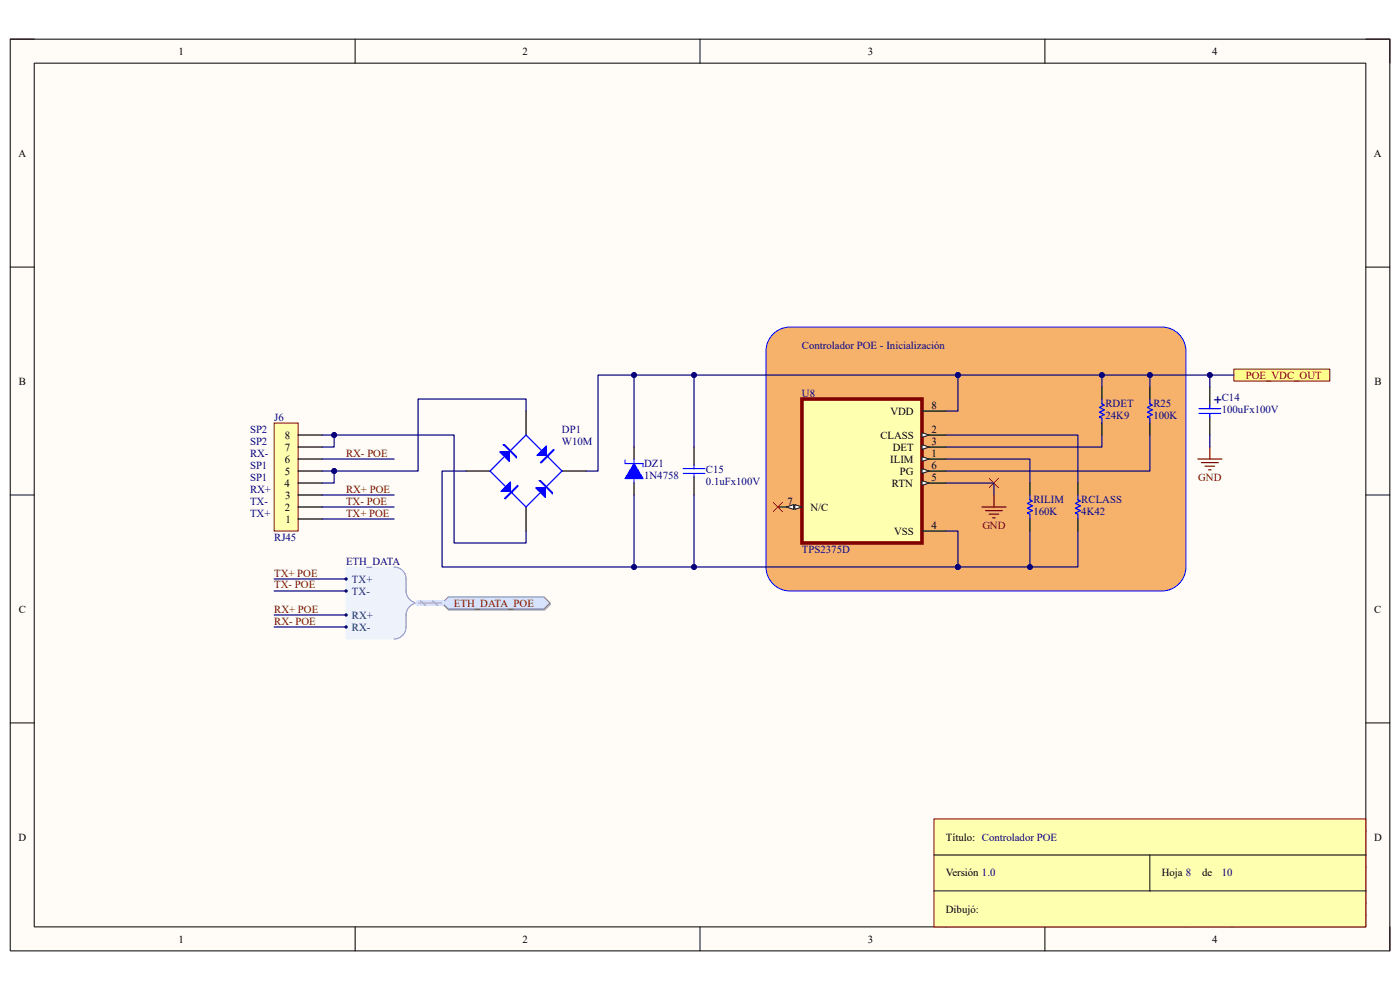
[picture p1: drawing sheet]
<svg xmlns="http://www.w3.org/2000/svg" width="297mm" height="210mm" viewBox="0 0 297 210" stroke-linecap="round" stroke-linejoin="round" font-family="sans-serif">
<path d="M2.2 8.3h292.7v193.4h-292.7z" fill-rule="evenodd" fill="#fffcf8"/>
<path d="M2.2 8.3h292.7v193.4h-292.7z" fill="none" stroke="#000" stroke-width=".21"/>
<path d="M7.3 13.4h282.5v183.2h-282.5z" fill-rule="evenodd" fill="#fffcf8"/>
<g fill="none" stroke="#000" stroke-width=".21">
<path d="M2.2 8.3h5.1M7.3 13.4h282.5v183.2h-282.5zM75.3 8.3v5.1M148.5 8.3v5.1M221.7 8.3v5.1M289.8 8.3h5.1v5.1M2.2 56.7h5.1M289.8 56.7h5.1M2.2 105h5.1M289.8 105h5.1M2.2 153.4h5.1M289.8 153.4h5.1"/>
<path d="M289.8 176.3h-89.1v20.3M75.3 196.6v5.1M148.5 196.6v5.1M200.7 183.9h89.1M200.7 191.5h89.1M200.7 194.1h89.1M213.4 183.9v7.6M221.7 196.6v5.1M251.6 191.5v5.1M264.3 183.9v7.6M294.9 196.6v5.1"/>
</g>
<path d="M163.7 71.2a5.1 5.1 0 0 1 3.9-1.8h78.9a5.1 5.1 0 0 1 5.1 5.1v45.8a5.1 5.1 0 0 1-5.1 5.1h-78.9a5.1 5.1 0 0 1-5.1-5.1v-45.8a5.1 5.1 0 0 1 1.2-3.3z" fill-rule="evenodd" fill="#f6b26b"/>
<path d="M163.7 71.2a5.1 5.1 0 0 1 3.9-1.8h78.9a5.1 5.1 0 0 1 5.1 5.1v45.8a5.1 5.1 0 0 1-5.1 5.1h-78.9a5.1 5.1 0 0 1-5.1-5.1v-45.8a5.1 5.1 0 0 1 1.2-3.3z" fill="none" stroke="#00f" stroke-width=".21"/>
<path d="M198.1 173.7h91.7v22.9h-91.7z" fill-rule="evenodd" fill="#ffffb0"/>
<path d="M198.1 173.7h91.7v22.9h-91.7z" fill="none" stroke="#800000" stroke-width=".21"/>
<path d="M198.1 181.4h91.7M198.1 189h91.7M243.9 181.4v7.6" fill="none" stroke="#000" stroke-width=".21"/>
<path d="M58.2 89.7h5.1v22.9h-5.1z" fill-rule="evenodd" fill="#ffffb0"/>
<path d="M58.2 89.7h5.1v22.9h-5.1z" fill="none" stroke="#800000" stroke-width=".21"/>
<path d="M63.3 99.9h5M63.3 97.4h5M63.3 94.8h5M63.3 92.3h5M98.9 99.9h5.1M111.6 87.2v5.1M119.2 99.9h5.1M63.3 110.1h5M63.3 107.6h5M63.3 105h5M63.3 102.5h5M111.6 107.6v5" fill="none" stroke="#000" stroke-width=".25"/>
<path d="M107 96.9l-3 3 3.3 3.3M108.3 95.6l3.3-3.3 3.3 3.3M116.2 96.9l3 3-3.3 3.3M108.6 104.5l3 3.1 3.1-3.1" fill="none" stroke="#00f" stroke-width=".25"/>
<path d="M106 95.8h2v2.1z" fill="#00f"/>
<path d="M106 95.8h2v2.1z" fill="none" stroke="#00f" stroke-width=".25"/>
<path d="M115.9 94.6v2h-2z" fill="#00f"/>
<path d="M115.9 94.6v2h-2z" fill="none" stroke="#00f" stroke-width=".25"/>
<path d="M113.6 103.5h2.1v2z" fill="#00f"/>
<path d="M113.6 103.5h2.1v2z" fill="none" stroke="#00f" stroke-width=".25"/>
<path d="M106.3 104.2l2-2v2z" fill="#00f"/>
<path d="M106.8 94.3h.2l2.6 2.6v.2zM117.5 95.3v.3l-2.6 2.5h-.2zM132.6 98.3h3.8M106.3 104.2l2-2v2zM107 105.8l2.8-2.8v.2l-2.5 2.6zM114.4 102h.3l2.5 2.5v.3z" fill="none" stroke="#00f" stroke-width=".25"/>
<path d="M134.5 94.8v2.6M134.5 102.5v2.5" fill="none" stroke="#000" stroke-width=".25"/>
<path d="M134.5 98.3l1.9 3.2h-3.8z" fill="#00f"/>
<g fill="none" stroke="#00f" stroke-width=".25">
<path d="M132.6 97.6v.7M134.5 98.3l1.9 3.2h-3.8zM134.5 97.4v.9M136.4 98.3v.7M144.9 99.4h4.6M147.2 98.6v.8M233.8 84.7v1l.5 .2-1 .5 1 .5-1 .6 1 .5-1 .5 .5 .2v1M243.9 84.7v1l.6 .2-1.1 .5 1.1 .5-1.1 .6 1.1 .5-1.1 .5 .5 .2v1M254.4 87.7h4.6M254.4 86.7h4.6M256.7 85.9v.8M256.7 87.7v.8"/>
<path d="M134.5 101.5v1M144.9 100.4h4.6M147.2 100.4v.8M218.5 105v1l.5 .3-1 .5 1 .5-1 .5 1 .5-1 .5 .5 .3v1M228.7 105v1l.5 .3-1 .5 1 .5-1 .5 1 .5-1 .5 .5 .3v1"/>
</g>
<path d="M147.2 94.8v3.8M233.8 82.1v2.6M233.8 89.7v2.6M243.9 82.1v2.6M243.9 89.7v2.6M256.7 82.1v3.8M256.7 88.5v3.8M147.2 101.2v3.8M218.5 102.5v2.5M218.5 110.1v2.5M228.7 102.5v2.5M228.7 110.1v2.5" fill="none" stroke="#000" stroke-width=".25"/>
<path d="M170.1 84.7h25.5v30.5h-25.5z" fill-rule="evenodd" fill="#ffffb0"/>
<path d="M170.1 84.7h25.5v30.5h-25.5z" fill="none" stroke="#800000" stroke-width=".76"/>
<path d="M165.1 107.6h5" fill="none" stroke="#000" stroke-width=".25"/>
<path d="M168.6 107l1.5 .6-1.5 .5z" fill="#f8fcff"/>
<path d="M168.6 107l1.5 .6-1.5 .5z" fill="none" stroke="#000" stroke-width=".21"/>
<path d="M166.8 107.6l1.6-.6v1.1z" fill="#f8fcff"/>
<path d="M166.8 107.6l1.6-.6v1.1z" fill="none" stroke="#000" stroke-width=".21"/>
<path d="M195.6 87.2h5.1M195.6 92.3h5.1" fill="none" stroke="#000" stroke-width=".25"/>
<path d="M195.6 91.8l1.5 .5-1.5 .5z" fill="#f8fcff"/>
<path d="M195.6 91.8l1.5 .5-1.5 .5z" fill="none" stroke="#000" stroke-width=".21"/>
<path d="M195.6 94.8h5.1" fill="none" stroke="#000" stroke-width=".25"/>
<path d="M195.6 94.3l1.5 .5-1.5 .5z" fill="#f8fcff"/>
<path d="M195.6 94.3l1.5 .5-1.5 .5z" fill="none" stroke="#000" stroke-width=".21"/>
<path d="M195.6 97.4h5.1" fill="none" stroke="#000" stroke-width=".25"/>
<path d="M195.6 96.9l1.5 .5-1.5 .5z" fill="#f8fcff"/>
<path d="M195.6 96.9l1.5 .5-1.5 .5z" fill="none" stroke="#000" stroke-width=".21"/>
<path d="M195.6 99.9h5.1" fill="none" stroke="#000" stroke-width=".25"/>
<path d="M195.6 99.4l1.5 .5-1.5 .5z" fill="#f8fcff"/>
<path d="M195.6 99.4l1.5 .5-1.5 .5z" fill="none" stroke="#000" stroke-width=".21"/>
<path d="M195.6 102.5h5.1" fill="none" stroke="#000" stroke-width=".25"/>
<path d="M195.6 102l1.5 .5-1.5 .5z" fill="#f8fcff"/>
<path d="M195.6 102l1.5 .5-1.5 .5z" fill="none" stroke="#000" stroke-width=".21"/>
<path d="M195.6 112.6h5.1" fill="none" stroke="#000" stroke-width=".25"/>
<path d="M254.1 97.4h5.1M254.9 98.1h3.6M255.7 98.9h2M256.4 99.7h.5M256.7 94.8v2.6M208.3 107.6h5.1M209.1 108.3h3.5M209.8 109.1h2.1M210.6 109.8h.5M210.9 105v2.6" fill="none" stroke="#800000" stroke-width=".25"/>
<path d="M261.8 78.3h20.3v2.5h-20.3z" fill-rule="evenodd" fill="#ffff80"/>
<path d="M261.8 78.3h20.3v2.5h-20.3z" fill="none" stroke="#800000" stroke-width=".21"/>
<path d="M164 106.5l2.1 2.1M166.1 106.5l-2.1 2.1M209.8 101.5l2.1 2M211.9 101.5l-2.1 2" fill="none" stroke="#f00" stroke-width=".21"/>
<path d="M73.4 120.3h10.2l1.3 .3 .9 1 .4 1.2v3.2l.6 1.1 1.3 .8-1.3 .9-.6 1v3.2l-.4 1.3-.9 .9-1.3 .4h-10.2z" fill-rule="evenodd" fill="#edf2fb"/>
<path d="M73.4 120.3h10.2l1.3 .3 .9 1 .4 1.2v3.2l.6 1.1 1.3 .8-1.3 .9-.6 1v3.2l-.4 1.3-.9 .9-1.3 .4h-10.2z" fill="none" stroke="#edf2fb" stroke-width=".21"/>
<path d="M83.6 120.3a2.54 2.54 0 0 1 2.6 2.5v2.6a2.55 2.55 0 0 0 2.5 2.5 2.55 2.55 0 0 0-2.5 2.6v2.5a2.55 2.55 0 0 1-2.6 2.6" fill="none" stroke="#8f9ec9" stroke-width=".25"/>
<circle cx="73.4" cy="122.8" r=".25" fill="#003a70"/>
<circle cx="73.4" cy="122.8" r=".25" fill="none" stroke="#003a70" stroke-width=".21"/>
<circle cx="73.4" cy="125.4" r=".25" fill="#003a70"/>
<circle cx="73.4" cy="125.4" r=".25" fill="none" stroke="#003a70" stroke-width=".21"/>
<circle cx="73.4" cy="130.5" r=".25" fill="#003a70"/>
<circle cx="73.4" cy="130.5" r=".25" fill="none" stroke="#003a70" stroke-width=".21"/>
<circle cx="73.4" cy="133" r=".25" fill="#003a70"/>
<circle cx="73.4" cy="133" r=".25" fill="none" stroke="#003a70" stroke-width=".21"/>
<path d="M93.9 128.2l1.3-1.3h20.3l1.3 1.3-1.3 1.2h-20.3z" fill-rule="evenodd" fill="#bac0ca"/>
<path d="M93.9 128.2l1.3-1.3h20.3l1.3 1.3-1.3 1.2h-20.3z" fill="none" stroke="#a6acb6" stroke-width=".21"/>
<path d="M93.8 127.9l1.3-1.3h20.3l1.3 1.3-1.3 1.3h-20.3z" fill-rule="evenodd" fill="#d5e4ff"/>
<path d="M93.8 127.9l1.3-1.3h20.3l1.3 1.3-1.3 1.3h-20.3z" fill="none" stroke="#71809b" stroke-width=".21"/>
<path d="M200.7 97.4h17.8v5.1M200.7 102.5h10.2v2.5M218.5 112.6v7.7h-15.3" fill="none" stroke="#000080" stroke-width=".25"/>
<circle cx="218.5" cy="120.3" r=".51" fill="#000080"/>
<circle cx="218.5" cy="120.3" r=".51" fill="none" stroke="#000080" stroke-width=".21"/>
<circle cx="203.2" cy="120.3" r=".51" fill="#000080"/>
<circle cx="203.2" cy="120.3" r=".51" fill="none" stroke="#000080" stroke-width=".21"/>
<path d="M200.7 92.3h28v10.2M228.7 112.6v7.7h-10.2" fill="none" stroke="#000080" stroke-width=".25"/>
<circle cx="218.5" cy="120.3" r=".51" fill="#000080"/>
<circle cx="218.5" cy="120.3" r=".51" fill="none" stroke="#000080" stroke-width=".21"/>
<path d="M233.8 79.6v2.5M233.8 92.3v2.5h-33.1M243.9 92.3v7.6h-43.2" fill="none" stroke="#000080" stroke-width=".25"/>
<circle cx="233.8" cy="79.6" r=".51" fill="#000080"/>
<circle cx="233.8" cy="79.6" r=".51" fill="none" stroke="#000080" stroke-width=".21"/>
<path d="M243.9 79.6h12.8v2.5" fill="none" stroke="#000080" stroke-width=".25"/>
<circle cx="256.7" cy="79.6" r=".51" fill="#000080"/>
<circle cx="256.7" cy="79.6" r=".51" fill="none" stroke="#000080" stroke-width=".21"/>
<circle cx="243.9" cy="79.6" r=".51" fill="#000080"/>
<circle cx="243.9" cy="79.6" r=".51" fill="none" stroke="#000080" stroke-width=".21"/>
<path d="M256.7 79.6h5.1M256.7 92.3v2.5" fill="none" stroke="#000080" stroke-width=".25"/>
<circle cx="256.7" cy="79.6" r=".51" fill="#000080"/>
<circle cx="256.7" cy="79.6" r=".51" fill="none" stroke="#000080" stroke-width=".21"/>
<path d="M203.2 79.6h40.7v2.5" fill="none" stroke="#000080" stroke-width=".25"/>
<circle cx="203.2" cy="79.6" r=".51" fill="#000080"/>
<circle cx="203.2" cy="79.6" r=".51" fill="none" stroke="#000080" stroke-width=".21"/>
<circle cx="233.8" cy="79.6" r=".51" fill="#000080"/>
<circle cx="233.8" cy="79.6" r=".51" fill="none" stroke="#000080" stroke-width=".21"/>
<circle cx="243.9" cy="79.6" r=".51" fill="#000080"/>
<circle cx="243.9" cy="79.6" r=".51" fill="none" stroke="#000080" stroke-width=".21"/>
<path d="M68.3 99.9h2.6v2.6h-2.6" fill="none" stroke="#000080" stroke-width=".25"/>
<circle cx="70.9" cy="99.9" r=".51" fill="#000080"/>
<circle cx="70.9" cy="99.9" r=".51" fill="none" stroke="#000080" stroke-width=".21"/>
<path d="M68.3 97.4h15.3M68.3 105h15.3M68.3 107.6h15.3M68.3 110.1h15.3M200.7 112.6h2.5v7.7M58.2 122.8h15.2M58.2 125.4h15.2M58.2 130.5h15.2M58.2 133h15.2" fill="none" stroke="#000080" stroke-width=".25"/>
<circle cx="203.2" cy="120.3" r=".51" fill="#000080"/>
<circle cx="203.2" cy="120.3" r=".51" fill="none" stroke="#000080" stroke-width=".21"/>
<path d="M203.2 79.6v7.6h-2.5" fill="none" stroke="#000080" stroke-width=".25"/>
<circle cx="203.2" cy="79.6" r=".51" fill="#000080"/>
<circle cx="203.2" cy="79.6" r=".51" fill="none" stroke="#000080" stroke-width=".21"/>
<path d="M147.2 105v15.3" fill="none" stroke="#000080" stroke-width=".25"/>
<circle cx="147.2" cy="120.3" r=".51" fill="#000080"/>
<circle cx="147.2" cy="120.3" r=".51" fill="none" stroke="#000080" stroke-width=".21"/>
<path d="M147.2 79.6v15.2" fill="none" stroke="#000080" stroke-width=".25"/>
<circle cx="147.2" cy="79.6" r=".51" fill="#000080"/>
<circle cx="147.2" cy="79.6" r=".51" fill="none" stroke="#000080" stroke-width=".21"/>
<path d="M134.5 105v15.3" fill="none" stroke="#000080" stroke-width=".25"/>
<circle cx="134.5" cy="120.3" r=".51" fill="#000080"/>
<circle cx="134.5" cy="120.3" r=".51" fill="none" stroke="#000080" stroke-width=".21"/>
<path d="M134.5 79.6v15.2" fill="none" stroke="#000080" stroke-width=".25"/>
<circle cx="134.5" cy="79.6" r=".51" fill="#000080"/>
<circle cx="134.5" cy="79.6" r=".51" fill="none" stroke="#000080" stroke-width=".21"/>
<path d="M98.9 99.9h-5.1v20.4h109.4" fill="none" stroke="#000080" stroke-width=".25"/>
<circle cx="134.5" cy="120.3" r=".51" fill="#000080"/>
<circle cx="134.5" cy="120.3" r=".51" fill="none" stroke="#000080" stroke-width=".21"/>
<circle cx="147.2" cy="120.3" r=".51" fill="#000080"/>
<circle cx="147.2" cy="120.3" r=".51" fill="none" stroke="#000080" stroke-width=".21"/>
<circle cx="203.2" cy="120.3" r=".51" fill="#000080"/>
<circle cx="203.2" cy="120.3" r=".51" fill="none" stroke="#000080" stroke-width=".21"/>
<path d="M203.2 79.6h-76.3v20.3h-2.6" fill="none" stroke="#000080" stroke-width=".25"/>
<circle cx="134.5" cy="79.6" r=".51" fill="#000080"/>
<circle cx="134.5" cy="79.6" r=".51" fill="none" stroke="#000080" stroke-width=".21"/>
<circle cx="147.2" cy="79.6" r=".51" fill="#000080"/>
<circle cx="147.2" cy="79.6" r=".51" fill="none" stroke="#000080" stroke-width=".21"/>
<circle cx="203.2" cy="79.6" r=".51" fill="#000080"/>
<circle cx="203.2" cy="79.6" r=".51" fill="none" stroke="#000080" stroke-width=".21"/>
<path d="M68.3 92.3h2.6v2.5h-2.6" fill="none" stroke="#000080" stroke-width=".25"/>
<circle cx="70.9" cy="92.3" r=".51" fill="#000080"/>
<circle cx="70.9" cy="92.3" r=".51" fill="none" stroke="#000080" stroke-width=".21"/>
<path d="M70.9 92.3h25.4v22.9h15.3v-2.6" fill="none" stroke="#000080" stroke-width=".25"/>
<circle cx="70.9" cy="92.3" r=".51" fill="#000080"/>
<circle cx="70.9" cy="92.3" r=".51" fill="none" stroke="#000080" stroke-width=".21"/>
<path d="M111.6 87.2v-2.5h-22.9v15.2h-17.8" fill="none" stroke="#000080" stroke-width=".25"/>
<circle cx="70.9" cy="99.9" r=".51" fill="#000080"/>
<circle cx="70.9" cy="99.9" r=".51" fill="none" stroke="#000080" stroke-width=".21"/>
<path d="M88.7 127.9h5.1" fill="none" stroke="#cbdaff" stroke-width="1.3"/>
<path d="M89.2 127.5l1 .9M91.8 127.5l1 .9" fill="none" stroke="#adbce7" stroke-width=".38"/>
<path d="M88.7 127.9h5.1" fill="none" stroke="#adbce7" stroke-width=".25"/>
<text font-size="3.2" fill="#000080" x="257.4" y="85.9">+</text>
<g font-size="2.3">
<text x="37.9" y="11.6">1</text>
<text x="110.9" y="11.6">2</text>
<text x="184.1" y="11.6">3</text>
<text x="257.2" y="11.6">4</text>
<text x="3.9" y="33.2">A</text>
<text x="291.5" y="33.2">A</text>
<text x="4" y="81.6">B</text>
<text x="291.6" y="81.6">B</text>
<text x="188.9" y="88">VDD</text>
<text x="197.6" y="86.7">8</text>
<text x="60.4" y="95.6">7</text>
<text x="60.5" y="93">8</text>
<text x="186.8" y="93">CLASS</text>
<text x="189.4" y="95.6">DET</text>
<text x="197.6" y="91.8">2</text>
<text x="197.6" y="94.3">3</text>
<text x="60.4" y="98.1">6</text>
<text x="60.5" y="100.7">5</text>
<text x="188.8" y="98.1">ILIM</text>
<text x="190.9" y="100.7">PG</text>
<text x="197.6" y="96.9">1</text>
<text x="197.6" y="99.4">6</text>
<text x="197.6" y="101.9">5</text>
<text x="60.4" y="103.2">4</text>
<text x="60.5" y="105.8">3</text>
<text x="167" y="107.1">7</text>
<text x="189.2" y="103.2">RTN</text>
<text x="60.4" y="108.3">2</text>
<text x="60.6" y="110.9">1</text>
<text x="171.9" y="108.3">N/C</text>
<text x="189.7" y="113.4">VSS</text>
<text x="197.6" y="112.1">4</text>
<text x="4" y="130">C</text>
<text x="291.5" y="130">C</text>
<text x="3.9" y="178.3">D</text>
<text x="200.7" y="178.3">Título: Controlador POE</text>
<text x="201.9" y="178.3">Title</text>
<text x="291.5" y="178.3">D</text>
<text x="200.7" y="185.9">Versión 1.0</text>
<text x="201.9" y="185.9">Size</text>
<text x="246.5" y="185.9">Hoja 8</text>
<text x="255" y="185.9">de</text>
<text x="203.2" y="189.7">A4</text>
<text x="200.7" y="193.6">Dibujó:</text>
<text x="201.9" y="193.6">Date:</text>
<text x="201.9" y="196.1">File:</text>
<text x="252.9" y="196.1">Drawn By:</text>
<text x="37.9" y="199.9">1</text>
<text x="110.9" y="199.9">2</text>
<text x="184.1" y="199.9">3</text>
<text x="257.2" y="199.9">4</text>
</g>
<g font-size="2.3" fill="#000080">
<text x="170.1" y="74">Controlador POE - Inicialización</text>
<text x="58.2" y="89.2">J6</text>
<text x="170.1" y="84.2">U8</text>
<text x="234.5" y="86.4">RDET</text>
<text x="234.5" y="89">24K9</text>
<text x="244.7" y="86.4">R25</text>
<text x="244.7" y="89">100K</text>
<text x="259.2" y="85">C14</text>
<text x="259.2" y="87.6">100uFx100V</text>
<text x="53" y="94.3">SP2</text>
<text x="53" y="91.8">SP2</text>
<text x="119.2" y="91.8">DP1</text>
<text x="119.2" y="94.3">W10M</text>
<text x="53" y="96.9">RX-</text>
<text x="53" y="101.9">SP1</text>
<text x="53" y="99.4">SP1</text>
<text x="136.7" y="99.1">DZ1</text>
<text x="136.7" y="101.7">1N4758</text>
<text x="149.8" y="100.4">C15</text>
<text x="53" y="107.1">TX-</text>
<text x="53" y="104.5">RX+</text>
<text x="149.8" y="103">0.1uFx100V</text>
<text x="219.2" y="106.8">RILIM</text>
<text x="229.4" y="106.8">RCLASS</text>
<text x="53" y="109.6">TX+</text>
<text x="219.2" y="109.3">160K</text>
<text x="229.4" y="109.3">4K42</text>
<text x="58.2" y="114.7">RJ45</text>
<text x="73.4" y="119.8">ETH_DATA</text>
<text x="170.1" y="117.2">TPS2375D</text>
<text x="259.2" y="185.9">10</text>
</g>
<g font-size="2.3" fill="#800000">
<text x="264.3" y="80.3">POE_VDC_OUT</text>
<text x="73.4" y="96.9">RX- POE</text>
<text x="254.2" y="101.9">GND</text>
<text x="73.4" y="104.5">RX+ POE</text>
<text x="73.4" y="107.1">TX- POE</text>
<text x="73.4" y="109.6">TX+ POE</text>
<text x="208.4" y="112.1">GND</text>
<text x="58.2" y="122.3">TX+ POE</text>
<text x="58.2" y="124.8">TX- POE</text>
<text x="58.2" y="130">RX+ POE</text>
<text x="96.3" y="128.7">ETH_DATA_POE</text>
<text x="58.2" y="132.5">RX- POE</text>
</g>
<g font-size="2.3" fill="#003a70">
<text x="74.7" y="123.6">TX+</text>
<text x="74.7" y="126.2">TX-</text>
<text x="74.7" y="131.2">RX+</text>
<text x="74.7" y="133.8">RX-</text>
</g>
</svg>
